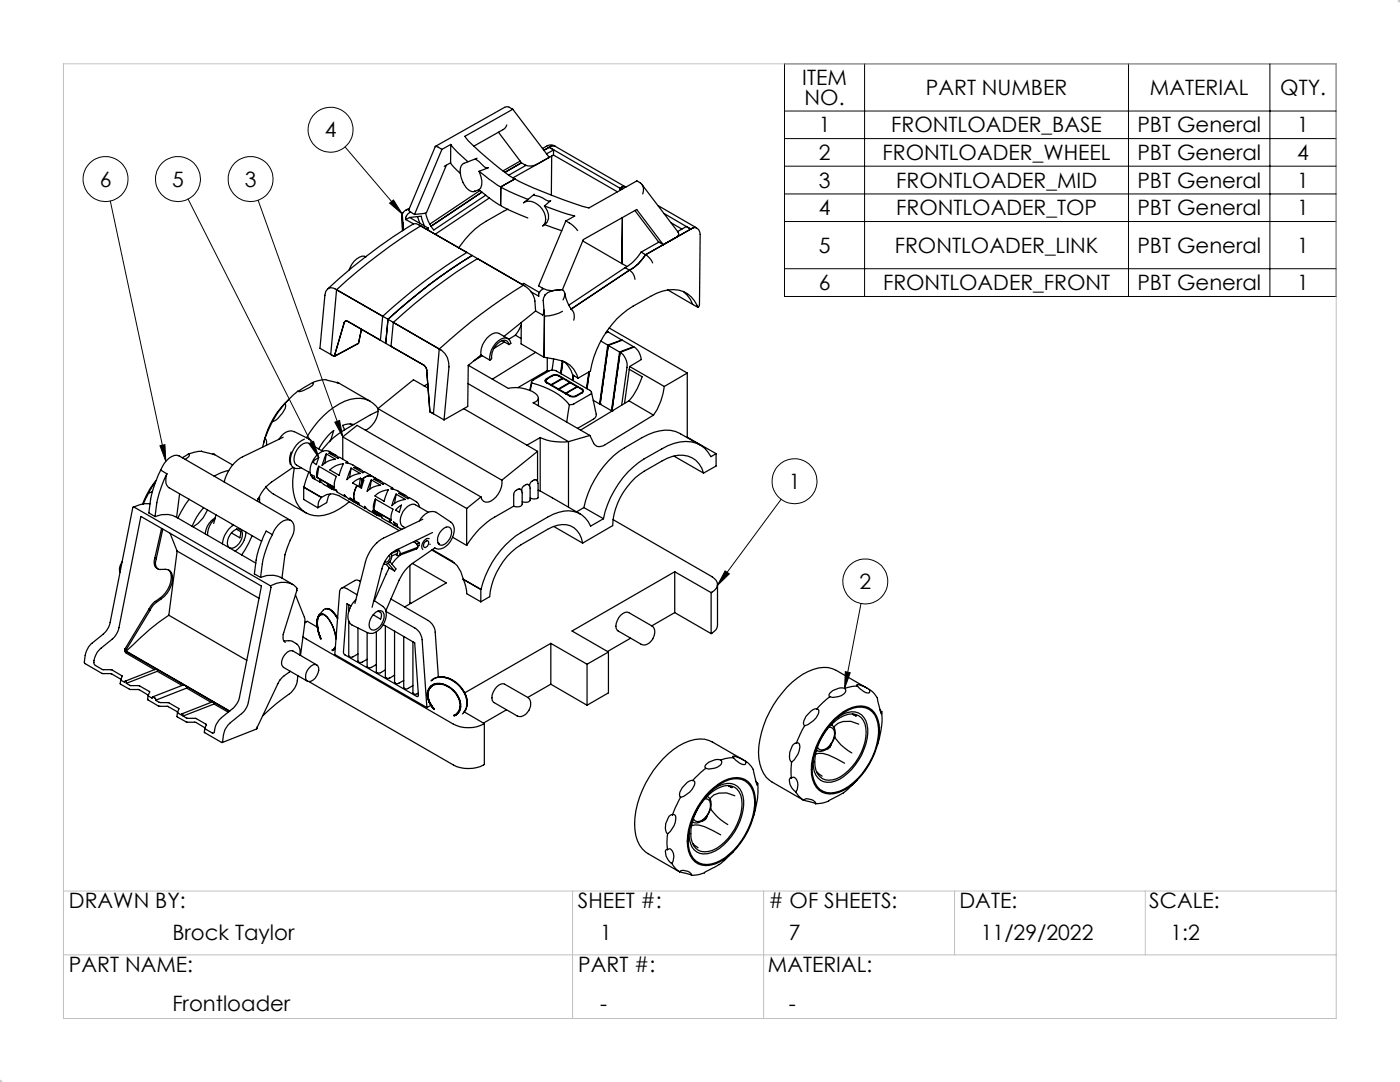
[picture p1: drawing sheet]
<svg xmlns="http://www.w3.org/2000/svg" width="279mm" height="216mm" viewBox="0 0 279 216" stroke-linecap="round" stroke-linejoin="round" font-family="sans-serif">
<g fill="none" stroke="#000" stroke-width=".25">
<path d="M88.2 29.8l-.7-.4-.6-.2-5.3 12.7 1.1 .9M88.2 29.8l-5.5 13M89.1 33l-4 9.4-.4 .2-2 .2M89.9 32.5l.7 .8 1.3 1.3M89.9 32.5l-1.2 .7M90 28.8l1.3 1.5 2.1 2M90 28.8l-1.8 1M90 28.8l-.1 3.7M91.8 34.1a5.1 5.1 0 0 0 2 4l.4 .1 .6-.1M94.9 31.8l.7 .5a2.42 2.42 0 0 0 1.8 1.2l-1.8 .7M95 31.6l-2.5 1a1.52 1.52 0 0 0-.7 1.4M95.2 31.6l-.3 .2"/>
<path d="M95.6 37.9l2.7 2.1 1.6 1M95.6 37.9l-.8 .3M95.6 34.2a3.8 3.8 0 0 1 .3 3.3l-.3 .4M95.6 34.2l2 1.5 2.3 1.6M95.8 38l-10 6.7M96.2 38.3l-10.2 6.9M96.9 38.9l-10.3 7-1.1-1.7-.6-1.7M97.6 39.5l-10.7 7.2M99.5 26.4l4.6 6.1M99.9 37.3l1.7 .9 3.8 1.6M99.9 37.3v3.7M101.1 24.9l-.2 .5-.5 .5-5.9 3.3"/>
<path d="M102.3 21.8l-9.5 5.4a41.4 41.4 0 0 0 8.1 7.3l1.9 1.2M102.3 21.8a1.43 1.43 0 0 0-1.3-.5l-14.1 7.9M102.3 21.8l7.3 9.6-2.5 1.4a2.73 2.73 0 0 1-3-.3M102.8 35.7a84.1 84.1 0 0 0 14.7 5.8l9.6-5.4 .7 .4a1.8 1.8 0 0 1 .5 2.2M102.8 35.7l-2.9 1.6M103.8 32.1l-3.4 2M104.1 32.5l-3.3 1.9M105 33l-3.5 2M105.4 39.8l1.2-1-.1 .1 .1 .1a8.1 8.1 0 0 1 2.9 1.1l.4-.1-1.2 1.1M105.4 39.8l-.3 .2M109.6 29.4l14.2 8.2M109.6 29.4l.9 .5"/>
<path d="M110 29.2l-.4 .2M110 29.2l-1.5 .8 1.1-.6M110.1 31.1l-.1 7.8M110.5 30.9l12.7 7.4M110.5 30.9l-8.1 4.6M110.5 29.9l-1.4 .8M110.5 29.9v1M110.7 29.1a1.58 1.58 0 0 0-1.5 0l-.9 .5M110.7 29.1l-.7 .1M110.7 29.1l14.1 8.2M123.8 37.6l-.1 .4M123.8 37.6l.3 .2"/>
<path d="M124.8 37.3h-.5l-.5 .3M124.8 37.3h.1M128.1 36.8l7.2 9.5 .1 .6-.5 .5M65.4 57.7a102.7 102.7 0 0 1 17.1-13l.5-.1 .6 .3 9.6 5.5a105.4 105.4 0 0 0-16.8 12.7M67.2 57.8l10.2 5.9M67.2 57.8l-1.2 12.9 .7 .4M73.1 51.3a2.52 2.52 0 0 0-2.9 1.5l-.5 1.1M80.3 42.9l-.1 .4M80.3 42.9l-.1 .7 .1 2.4M80.4 44.4v1.6M81 43.8l1.5 .9M81.6 41.8a1.3 1.3 0 0 0-1.3 1.1l.2 3"/>
<path d="M81.7 41.6l-.7 .4M81.7 43.4l2.4-.3 .6 2M81.7 43.4l-.7 .4M81.7 43.4l3.7 2.1M81.9 42.3l-.4 .3-.5 .7v.5M83.3 43.2l.5 1.4M85.4 45.5l-.3 .2M85.4 45.5l.1 .5M94.2 51a105.4 105.4 0 0 0-16.8 12.7M94.2 51l-10.2-5.9a109.8 109.8 0 0 0-16.8 12.7M94.2 51l10.6 6.1a4.9 4.9 0 0 1 2.1 5M95.3 51.6a105.4 105.4 0 0 0-16.8 12.7l-.5 4.8"/>
<path d="M99.9 41l1.7 .9 3.7 1.6M101.4 41.7a21.6 21.6 0 0 0-9.5 7.3l-.4 .5M104.2 56.8l.3-.2 3.1 1.7M104.5 56.9a109.8 109.8 0 0 0-16.8 12.7l-1.2 13-.7-.4M105.1 40l-.6 .5a2.59 2.59 0 0 1 3.3 .7 3 3 0 0 1 .8 3.6l-.3 .3 .6-.5M108.4 57.6l-.8 .9-.1 .6-1.5-.9M108.6 44.8l3.5 1.2M108.7 41.1l3.3 1.2 2.7 .8-1.8 1M108.7 41.1a2.82 2.82 0 0 1 .5 3.2l-.3 .3M108.7 58.8v.2M112.3 57.8a5.4 5.4 0 0 0-3.4 .9l-.4 .6-.1 .6 .3 3.2M112.3 57.8a1.5 1.5 0 0 1 .1 2"/>
<path d="M112.7 58.5a7.9 7.9 0 0 0 1.8 3.8l.1 1-.1 .6M112.9 44.1l1.3 .8 1.1 1.1M112.9 44.1l-5.4 12.9a4.9 4.9 0 0 0 2.5 1l2.3-.2M116.3 48.1l7.8 4.5M124.1 52.6l1 .6M124.2 43.4l-.1 9.2M124.7 53.4l.9 .5M124.7 53.4l-11.2 7.5M125.6 53.9a2.34 2.34 0 0 1 1.1 1.8M125.6 53.9l-11.7 7.8M126.7 42l4.7 6.2 1 .6-5.3-7-10.7 6-4.1 10M128 50.3a8.8 8.8 0 0 1-3.3 3.1"/>
<path d="M128 50.3l.8 .5M128.8 50.8a8.3 8.3 0 0 1-3.2 3.1M128.8 50.8l1.1 1 .3 .7M131.3 41l7.7 4.4M131.5 48.3l-3.5 2M132.5 42.6l5.4 3.1M133.3 57.9l5 2.8M133.9 44.5l2.2 1.2M136.4 58.2l1.4 1.5 .5 1M137.9 45.7l-9.1 5.1M137.9 45.7l-.9-.5-1.8 1M138.2 45.5l-.3 .2"/>
<path d="M138.2 45.5l-9.4 5.3M139 45.4a1.56 1.56 0 0 1 .7 1.4l-.1 14.1-.3 .4M139 45.4h-.4l-.4 .1M57.8 79.6a16.9 16.9 0 0 0-5.2 8.8M59.4 78.1l-2.6 2.5M62.4 76.3l.1 .4a5.1 5.1 0 0 1-2.8 1.4h-.3M62.4 76.3l-3 1.8M67.4 76.3l.2 .1-1.5-.3a4.5 4.5 0 0 0-3.7 .2M67.4 76.3l6.5 3.8M67.4 76.3h-.2M72.1 65.7l-.6 2.8-4.8 2.6M76.4 63.1l-9.6-5.5a1.19 1.19 0 0 0-1.8 .5l-1.1 11.4 2.8 1.6"/>
<path d="M76.4 63.1l-.5 4.8M77 68.5l-7.6-4.4a.46 .46 0 0 0-.7 .3l-2 6.7M77 68.5l7.6 4.3a1.37 1.37 0 0 1 .6 1.1l.6 8.3M77.4 63.7l10.6 6.2a3.6 3.6 0 0 1 1.6 3.3l-1 10.6M77.4 63.7l-.4 4.8M84.7 77l-2.2-1.2-7.1 5.7M84.7 77l.7 .5M85.4 76.6l-.7 .4M93.4 76.6l20.1 11.5M93.5 72.9l8 4.6a6.5 6.5 0 0 1 5.8 1.5 .94 .94 0 0 1-.9 1.4l11.3 6.5M96 70.8l-2.5 2.1-.2 8.2-4.7 2.7M96 70.8l1.8 1.1"/>
<path d="M96.2 71l-1.6 1M100.2 68l1.4 .8M100.7 68.2l-2.1 1.3M101.4 67.6l-1.8-1.1a2.57 2.57 0 0 0-2.9 1.6 3.9 3.9 0 0 0-.7 2.7M101.5 67.7h.1M101.6 68.8a1.05 1.05 0 0 0-.7-.9 1.05 1.05 0 0 0-1.1 .3 3.8 3.8 0 0 0-1.7 3.4l-.3 .3M101.6 68.8l.4-.3a1.22 1.22 0 0 0-2-.8 4.6 4.6 0 0 0-2.2 4.2M102.9 66.9l1.1 .7M102.9 66.9l-1.4 .8M104 64.9l-1.1 2M104 64.3v4.3l4.6 2.7M106.1 76.2l-.4 1.7"/>
<path d="M106.1 76.4v-.2l.2-.3 3.3-1.9a1.57 1.57 0 0 1 1.4 0l6.7 3.9a.44 .44 0 0 1 .3 .4 .44 .44 0 0 1-.3 .4l-3.2 1.9-.9 .2M106.1 76.4l-.3 1.6M106.1 76.4a13.8 13.8 0 0 1 7.5 4.4M106.9 62.1l-6.3 5M106.9 70.3l-8.7 5.4M107.5 79.4v1.6M108.6 61.8l-.3 1.1-1.4-.8M108.6 71.3a11.8 11.8 0 0 1 5.1 1.5l.8 .9 .9 1.8M108.7 63.1l-.1 8.2M108.9 75.6l1.4-.7h1.1l4.7 2.7a.42 .42 0 0 1 .4 .4 .42 .42 0 0 1-.4 .4l-1 .6a1.5 1.5 0 0 1-1.4 0l-4.6-2.6-.3-.3zM108.9 76l.3 .4M109.2 75.6l-.4 .4"/>
<path d="M109.2 73.9l-5.9 3.5M109.2 73.9l.3 .2M109.2 71.4v2.5M110 76.8v.1l.1-.1M110.1 76.8l1.3 .8M110.1 76.8v.1M110.5 71.6l-.3 2.3M111.4 77.6l.1 .1M111.5 77.7l1.4 .8M111.5 77.7v.1M112.2 72l-.3 2.5M112.3 62.1a7.8 7.8 0 0 1-3.6 1"/>
<path d="M112.3 75.5l-1-.6h-.6l-1.5 .7a.38 .38 0 0 0-.3 .4 .38 .38 0 0 0 .3 .3l.8 .5M112.3 75.5h.1M112.3 75.5l-2.3 1.3M112.3 75.5v.1M112.3 72l-.3 2.6 .3-2.5M112.4 75.5l1.3 .8M112.4 75.5l-2.3 1.3M112.5 72.1a5.2 5.2 0 0 1 1.8 2.7l1.1 .7M112.9 78.5v.1l.1-.1M113 78.5v.1M113.5 60.8l.1 .1M113.7 76.3l.1 .1"/>
<path d="M113.7 76.3l-2.3 1.3M113.7 76.3v.1M113.8 76.4l-2.3 1.3M113.8 76.4l1.3 .8M114.4 74.9l-.2 1M114.5 74.9l-.2 1.1M115.1 77.2h.2M115.1 77.2l-2.2 1.3M115.1 77.2v.1M115.3 77.2l.7 .4M115.3 77.2l-2.3 1.3M116 77.6l.4 .5"/>
<path d="M116 77.6a.38 .38 0 0 1 .3 .4 .38 .38 0 0 1-.3 .4l-1.5 .7-.6-.1-.9-.5M116.3 78l-.1 .3-.2 .2M117.1 77.5l.5-3.3-.4 3.4M117.5 74.3l-.4 3.2M118 78.2l1 4.5v.3l-.6 .6-3.1 1.9M118.4 79.9l1.3 .7M119.9 68.1l1.4 .8M120.9 66.5l.5-.2 2.7 1.5M121.1 66.1l.2 .1M121.3 68.9l-1.6 11.7M121.3 66.2l-.4 .1M121.3 66.2l-.1 .1"/>
<path d="M121.4 69h.1M121.4 68.9l2.8-1 2.2 1.3M121.4 68.9l-1.6 11.7M121.4 68.9l2.2 1.3M121.6 65.4l15.6 9M123.6 70.2l-1.6 11.8M123.8 70.3l2.7-1a3.1 3.1 0 0 1 1.5 2.5l-2.3 1.3M123.8 70.3a3.2 3.2 0 0 1 1.3 3l-1 7.5M123.8 70.3h.1M123.8 70.3l-1.7 11.7M124.1 67.8l-2.8 1.1M124.1 67.8v.1"/>
<path d="M125.5 80l4.9 2.8M125.5 80l-9.6 5.8M125.6 73.7l2.6 1.5a13.6 13.6 0 0 1-2.7 4.8M125.6 73.7l-1 6.8M125.7 73.1l-.1 .6M125.7 73.1l6.9 4M126.4 69.2l-2.8 1M126.4 69.2v.1M132.6 77.1a12.4 12.4 0 0 1-2.2 5.7M137.2 74.4v12.9M137.2 74.4l-4.6 2.7M138.3 60.7l1 .6"/>
<path d="M139.3 61.3a5.4 5.4 0 0 0-7.1-3.2 25.3 25.3 0 0 0-10 6.6 19.9 19.9 0 0 0-4.4 9.3l-2.4 1.5M29.7 98.3l-1.1 2.2M30.4 98l-.5 .3h-.2M31 96.2l-1.4 2.2 .1-.1M31.1 95.9a16.1 16.1 0 0 0-2.6 4.7M32.1 93.8a4.2 4.2 0 0 1 3.2-3l.5 .2 22.2 12.9M32.1 93.8l-1.1 2.5a20.4 20.4 0 0 0-1.3 6l1.2 .8M32.1 93.8l1.2 .7M33.3 94.5a2.75 2.75 0 0 0 .3 2.8l18.6 10.7M33.3 94.5l-1.1 2.5a20.4 20.4 0 0 0-1.3 6.1M35.8 98.6l-.6 4.6M37.6 90.6l.2 .3-.9 .8"/>
<path d="M37.6 90.6l.7-.2a4 4 0 0 1 3-.1l1.6 .4-.2-.1M37.6 90.6l-1.2 .7M37.7 99.6l-.7 1-1.5 2.8M42.7 90.6l3.7 2.2M42.7 90.6h-.3M45.6 93.9l-1.5 .4-1.4 .7M51.5 99.5h.1M51.5 99.5l-.1 .5M51.8 99.1v1.2M52.9 87.5a1.17 1.17 0 0 1 .3 1.4M52.9 87.5l-.5 1.8M53 97l.6 .8 .8 .7 6.7 3.8"/>
<path d="M54.5 84l-1.6 3.5M56.5 87.2l-8.1 4a7.6 7.6 0 0 0-3.7 5M56.8 80.6l.2 .5a4.8 4.8 0 0 1-2.3 2.9h-.2M56.8 80.6l-1.2 1.6-1.2 1.9 .1-.1M58.1 90.2a3.4 3.4 0 0 0-.1 2.5M58.4 93.2l.2 .1M58.5 93.3l-4.6 3.1a8.2 8.2 0 0 0-2.4 3.1M58.7 86.1a2.33 2.33 0 0 0-2.9 1.4l-.2 .2M58.7 86.1l3.1 1.6-.1-.1M58.7 93.4a10.2 10.2 0 0 0 1 7.7 5.4 5.4 0 0 0 7 1l1.1-.6 1.9-1.4M60.1 93.3l-.4 .2M60.6 97.2l3.6 2"/>
<path d="M60.6 97.2v2.5l2.8 1.6M60.7 87.6a4.7 4.7 0 0 0-2.6 5 1.2 1.2 0 0 0 1.4 .9M61.6 94.2l-1 3M61.7 87.6a1.49 1.49 0 0 1 .9 1.4M62 94.7l.8 .3 .1 .6zM62.8 91.9l.8-.6-.5 1.4-.7-.5zM63.2 95.3h.1M63.3 95.3l3.4 1.9M63.6 93l3.5 2.1a3.6 3.6 0 0 0-.4 2.2l-3.5-2a3.6 3.6 0 0 1 .4-2.3zM63.6 93.1l-.3 2.2M64.1 96.2h-.2l-.1-.4a6 6 0 0 0 2.4 1.8M64.2 99.2l1-.5 1.2-.2 1.2 .4 12.1 7"/>
<path d="M64.2 99.2a2.63 2.63 0 0 0-.8 2.1M64.4 90.1l-2.7-1.6a2.08 2.08 0 0 0-2.5 1.3 2.26 2.26 0 0 0 0 3l2.7 1.6M65.1 90.6l1.9 1.1a4.1 4.1 0 0 0-2.7 1.2zM65.1 90.6l-.3 1.8M65.7 90.1l1.3 .7M65.8 90.1a2.61 2.61 0 0 0-3.2 1.6 2.84 2.84 0 0 0 0 3.8l1.3 .7M65.8 88.1l.8-2.2-1.6 1.6-1.4 2.1M65.8 93.8a4.4 4.4 0 0 1 2.7-1.3l-.8 2.3zM65.9 98.6l-.4 .4-.3 1.3-1.8 1M67.2 98l-.2-.1a2.74 2.74 0 0 1-1.7-1.1l1.9 1 .1 .4 1.6 .9M67.5 94.7h.2M67.6 91.3a3.2 3.2 0 0 0-1.9-.9l1.8 1.1 .3-.2 1.6 .9"/>
<path d="M68.4 87.2l2.9-2.3 24.7 14.3M68.4 87.2l24.7 14.3M68.4 87.2v4.4M69 99.1h-.2l-.1-.4a5.3 5.3 0 0 0 2.1 1.5M69.5 92.4l-.2-.3-.3 .3a6 6 0 0 1 3 1.3M69.9 84.6l.4 .2M70.1 93.4l1.8 1.1a4.7 4.7 0 0 0-2.7 1.2zM70.1 93.4l-.3 1.9M70.6 84.7h-.1a3.2 3.2 0 0 0-2.1 .2l.4 .9M70.7 99.9l-.9-.5 .8 .7 .5 .3M70.7 99.9l.9 .5 .1 .4M71.3 96.9a3.9 3.9 0 0 0-.6 3"/>
<path d="M71.9 95.4l-1.1 .6-.4 .4 .9 .5M71.9 95.4l.4 .2M71.9 95.4l-.3 1.7M72.3 95.6l.3 .2-.5 1.6-.8-.5M72.3 95.6l-.3 1.7M72.6 94.2v-.1a3.5 3.5 0 0 0-2-.8l1.8 1 .3-.2 1.2 .7M73.9 94.9l-.1-.1 .4 .2M74.1 95.7l1.9 1.1a4.1 4.1 0 0 0-2.7 1.2zM74.1 95.7l-.3 1.9M74.2 95a1.92 1.92 0 0 0-1.9 .6M74.2 95l1.8 1M74.8 99a4.1 4.1 0 0 1 2.7-1.3l-.8 2.3z"/>
<path d="M74.9 99.6l3.5 2a3.9 3.9 0 0 0-.3 2.2l-3.6-2a3.8 3.8 0 0 1 .4-2.2zM75 99.6l-.4 2.2M75.4 81.5a4.4 4.4 0 0 1-2.5 4.3M75.4 81.5a5.1 5.1 0 0 0-6.6-1.5 17.3 17.3 0 0 0-7.6 7.3M75.4 81.5l24.8 14.3M75.5 82.1l-.5 .1a45.8 45.8 0 0 0-8.5 5.1l-2.3 2.6M76.5 99.9h.2M76.6 96.5v-.1a3.2 3.2 0 0 0-2-.8l1.9 1.1 .3-.3 1.5 1M78.4 97.6l-.1-.3-.3 .2a6 6 0 0 1 3 1.4M79.1 98.6l1.8 1.1a4.4 4.4 0 0 0-2.7 1.2zM79.1 98.6l-.4 1.8M81.6 99.3h-.1a3.5 3.5 0 0 0-1.9-.9l1.8 1.1 .3-.2 1.3 .8a1.26 1.26 0 0 1 .7 1.1"/>
<path d="M85.8 82.2l2.8 1.6M92.6 81.6l12.6 7.2M96 99.2l-2.9 2.3M100.2 95.8a4.3 4.3 0 0 1-2.8 4.4 1.16 1.16 0 0 1-1.4-1M102.8 98l.6-.4a.6 .6 0 0 1 .6 .1 .6 .6 0 0 1 .2 .6v2.3a1.19 1.19 0 0 1-1.7 .4v-2.4zM104.1 97.9v-.2a1.31 1.31 0 0 1 .9-1 .6 .6 0 0 1 .6 .1 .6 .6 0 0 1 .2 .6v2.5a1.42 1.42 0 0 1-1.6 .2M105.2 88.8l2.1 1.3M105.7 97v-.2a1.36 1.36 0 0 1 .9-1 .59 .59 0 0 1 .6 .1 .59 .59 0 0 1 .2 .6v2.8l-.6 .3-1-.2M107.3 90.1l-7.1 5.7M107.3 90.1v6M107.4 97.8l.4 .2M107.8 98l8 4.6"/>
<path d="M107.8 87.3a10.7 10.7 0 0 0 5.7 .8M107.8 87.3l-2.6 1.5M107.8 87.3v10.7M113.5 88.1v13.1M113.6 80.8l-.5 3.4M117.7 86.9l-4.2 1.2M119.7 80.6h.1M119.8 80.6h.1M119.8 80.6l2.2 1.4M119.8 80.6h-.1M122 82h.1M122.1 82h.1"/>
<path d="M122.1 81.9h.1M122.1 81.9l-.1 .1M130.4 82.8l-9.6 5.9a1.47 1.47 0 0 1-2.3-.3l-.8-1.5M134.5 91l5.9 3.4M137.2 87.2l5.7 3.3M139.7 88.8l-3.9-2.2a6.1 6.1 0 0 0-5.3-.3 27.4 27.4 0 0 0-9.1 5.7 19.9 19.9 0 0 0-4.9 9.3M140.4 94.4a4.7 4.7 0 0 0-6.1-3.3 28.8 28.8 0 0 0-7.5 4.3 14.1 14.1 0 0 0-4.5 9.5l-6 3.5M142.9 90.5l-1 .6a5.7 5.7 0 0 0-7.4-2.6 24.8 24.8 0 0 0-10.2 6.8 19.3 19.3 0 0 0-3.9 8.2M142.9 90.5v2.5l-2.5 1.4M24.4 112.1l-.2 .2a2.04 2.04 0 0 0-.2 1.9M26.8 101.1l-.2 .1M30 100.5a4.9 4.9 0 0 0-3 .6"/>
<path d="M30.9 111.3a1.54 1.54 0 0 0 .6 2.2M30.9 111.3l.3 .2M30.9 103.1a4.4 4.4 0 0 1 4 0M31.2 111.5a1.57 1.57 0 0 0 .6 2.1 3.3 3.3 0 0 1 2.1 .3 3.4 3.4 0 0 1-.1 3.8 11 11 0 0 1-3.1 3l-.7 1M32.2 105.4l-1.3 5.9M32.5 105.6l-1.3 5.9M33.6 113.7a1.61 1.61 0 0 1 .6 1.6 6.1 6.1 0 0 1-3.4 4.9l-1.1 1.3M33.9 106.4l1.4 3.6M34.9 103l16.1 9.4M35.3 110l16.4 9.4M35.3 110l-1.6 12.8M40.6 101.4l-1.3 1.8-1 1.8"/>
<path d="M41.4 101.7a6.3 6.3 0 0 1-2.9 3.4M42.9 103.5a4.3 4.3 0 0 0-1.5 3.3M42.9 103.4a3.8 3.8 0 0 0-1.9 3.1M43.1 102.7l-.4 1.8M46.3 106.2a1.23 1.23 0 0 1 1.9-.3 2.86 2.86 0 0 1-1.8 3.5 .88 .88 0 0 1-1-1 3.3 3.3 0 0 1 .9-2.2zM46.4 104.7h-.1M46.6 104.8a5.2 5.2 0 0 0-2.2 3.7M47.2 105.6l.8 .5-.1 1.2-1.7-1M49.1 106.2a4.6 4.6 0 0 1-2.2 3.8M50.3 106.9l-2.1 3.8M52 115.2a4.4 4.4 0 0 1 4 0M54.2 116.8a4 4 0 0 1 5 .5v.3"/>
<path d="M54.4 106.7a20.6 20.6 0 0 0-2.4 8.5M54.4 106.7a4.5 4.5 0 0 1 2.7-2.9 1.47 1.47 0 0 1 1.6 1.9l-.1 .7-.7 1.4a18.8 18.8 0 0 0-1.6 7.6M54.4 106.7l-1.3-.7a20.6 20.6 0 0 0-2.3 8.5l1.2 .7M56 115.2l2.5 1.4M58.9 118.7l2 4.8-.9 7.3M59.2 117.9l-2.7 8.7a1.31 1.31 0 0 0 .4 1.6M59.2 117.9h.1M59.3 117.4l-.1 .5M71 119.7a4.6 4.6 0 0 0-1.5 4.1M71.1 100.4l.3 .2M71.2 100.1l-.1 .3M71.3 118.7l-2.1-1.3a.86 .86 0 0 0-1-.1 .86 .86 0 0 0-.4 .8l-1 12.5 18.4 10.6"/>
<path d="M71.4 100.6l.3 .1M71.5 100.3l-.1 .3M71.7 100.8l1.2 .6M71.9 116l-.6-.3-.5 .1-2.6 1.6M73.1 101.4h-.3v-.4a5.3 5.3 0 0 0 2.4 1.8M74.5 101.8h.1M74.6 119.8l1.8 1.2M74.6 101.8l3.5 2M76.2 103.2l-.2-.1a2.5 2.5 0 0 1-1.7-1.1l1.9 1 .1 .4 1.5 .9M76.2 113.5l-.1 .1M76.2 113.5l-1.9 7.7M77.1 112.6l.6 .7"/>
<path d="M77.5 112.4l1.2 1.5M77.7 110.8a.95 .95 0 0 1-.7 1.4l-.2-.2M77.7 113.3l-3 6.6M77.7 113.3l1 .6M77.8 112l1.2 1.5-.3 .4M78 104.2h-.2l-.1-.3a4.8 4.8 0 0 0 2.2 1.6l.3 .1M78 119.5l7.5 4.3a3 3 0 0 1 1.4 2.4l.6 8.9a5.5 5.5 0 0 1 5.7 5.7M78 110.5a1.5 1.5 0 0 1-1.2 2.1l-.2-.1 .1 .1M78.5 104.1l.8 .5 .1 .6zM79.1 109.7l.3 .2M79.3 101.4l.8-.6-.4 1.4-.7-.4zM79.4 109.9l-.1 .6-1.1 .4"/>
<path d="M79.4 109.9l-1.3 .5M79.4 109.6h.1M79.4 109.6l.4 .4 .1 .5M79.9 110.5a.38 .38 0 0 1-.6 .3l-.3-.2M79.9 110.7l-1.7 1.8M81.8 112.8v7.5l.2 .1M82.3 112.4l-.3 .3a8.2 8.2 0 0 0-2.3 3l-2.7 6.1M82.3 112.4l6.8 3.9-8.3 4.8M82.5 108.1a1.19 1.19 0 0 1 .9 1v.1M83 107.9l.7 .4M83.4 109.2l-.3 .3-3.5 1.3M83.4 109.2l-3.5 1.3"/>
<path d="M83.7 108.3l-.1 .6-.2 .1M83.7 108.3l-.6 .2M84.4 103.6l-7.9 3.8a7.5 7.5 0 0 0-3.6 4.8l-2.1 8.2M84.9 108l.4-.1a.83 .83 0 0 1-.6 1.4 .78 .78 0 0 1 .2-1.3zM85.5 102.2l-2.6-1.5a2.19 2.19 0 0 0-2.5 1.4 2.91 2.91 0 0 0-.3 2.7l.8 .5M85.7 107.5a1.45 1.45 0 0 0-1.3 2.1M85.8 108.6v.1M85.9 102.1h-.2a3.7 3.7 0 0 0-2 1.8M86 102.1l1.1 .1 2.9 2a2.12 2.12 0 0 1 .5 2.6 3.3 3.3 0 0 1-3.4 2.7l-.4-.2M86.2 109.7l4.5 2.7M86.3 109.7l3.9 2.3 1 .9 .8 1.2 .5 1.5M86.3 106.3l-7.3 3.5a5.7 5.7 0 0 0-2.8 3.7"/>
<path d="M86.7 109.4l-4.4 3M87.4 108.3l.3 .2h-.2M88.2 105.8a1.14 1.14 0 0 1 1.8-.3 2.73 2.73 0 0 1-1.8 3.3 .82 .82 0 0 1-.9-1 2.87 2.87 0 0 1 .9-2zM90.3 107.2l2.8 1.6M92.4 115.6a6.6 6.6 0 0 1 .7 2.9l2.9 1.6M92.4 115.6l3.6 2M92.5 115.6l3.5 2M92.5 115.6h-.1M93.1 101.5v7.3M96 117.6h.1M96 117.6v2.5M102.5 101a22.9 22.9 0 0 0-6.1 3.8l-1.4 1.5-1.9 2.5"/>
<path d="M110.5 105.1l5.8 3.3M116.3 108.4a4 4 0 0 0-6-3.3l-6.3 3.6a14.1 14.1 0 0 0-6.3 10.4l-1.7 1M116.5 101.3l-1.4 .8M116.5 101.3l3.9 2.2M120.4 103.5l-2.5 1.5a4.8 4.8 0 0 0-6.4-2.8l-1.1 .4a44.2 44.2 0 0 0-8.5 5.2 19.2 19.2 0 0 0-5.9 9.8M122.3 103.7l19.8 11.4a1.66 1.66 0 0 1 1.1 1.6 1.66 1.66 0 0 1-1.3 1.6M134.7 114.1l7.2 4.2M134.7 114.1l-20.5 11.8 7.2 4.2M134.7 114.1v8.1M141.9 118.3v8.1M143.2 116.6v8.2a1.96 1.96 0 0 1-1.3 1.6M24.1 135.6l.3-.7-2-1.2-1.9-.1-1.6-.9a1.68 1.68 0 0 1 .2-1.9l.8-1.3 2.5-2a4.2 4.2 0 0 0 1.3-2.3l4.4-22.2 24.1 13.9-4.4 22.2a4 4 0 0 1-1.4 2.3l-2.2 1.8a4.6 4.6 0 0 0-1.5 3l-.3 .1-1.4-.8-.1-.2 .3-.7-2-1.2-1.9-.1-.8-.4"/>
<path d="M24.1 135.6l.8 .5a.2 .2 0 0 1 .2-.2 .2 .2 0 0 1 .1 .3v.1M24.1 135.6l-.1 .9 1.9 1 1.8 .1 1.9 1.1M24.1 135.5l-1.9-1.1h-1.8l-3.4-2-.2-.2 .2-1.4a4.4 4.4 0 0 1 1.4-2.5l2.2-1.8a4.2 4.2 0 0 0 1.4-2.3l4.5-22.9 .1-.2 27.4 15.9-4.4 23.1a4 4 0 0 1-1.4 2.3l-2.2 1.8a4.1 4.1 0 0 0-1.4 2.5l-.2 1.4-.2 .1-3.4-2 .1-.9M24.9 129.8v.1M24.9 129.9l.3 .4 5.6 3.3M24.9 129.9l6.4 3.6M24.9 129.8l.3 .1M25 129.4l-.1 .4M25 129.4l.2 .2M25.2 129.9l20.7 12M25.2 136.3l.8 .5h1.8l2.1 1.2-.3 .8M25.2 129.6v.3"/>
<path d="M29.6 138.8l.7 .5 .1-.2 .5 .2 .1 .4M29.6 138.8l-.1 .8 2.1 1.3h1.9l2 1.2M29.7 121.5l-4.7 7.9M29.7 121.5l.3 .2M30 121.7l-4.8 7.9M31 139.7l1 .5h1.7l2 1.2-.3 .8M31.3 133.5l.1 .1v.3M31.3 133.5l-6.3 2.4M31.3 133.5l5.5 3.2M31.4 133.9l-6.2 2.4M31.4 133.9l4.9 2.9M33.7 122.8l-3.9 2.9-4.6 4.2"/>
<path d="M33.7 122.8l15.5 9M36.8 136.7l-6.4 2.4M36.8 136.7l.3 .2M37.1 136.9l.2 .4M37.1 136.9l5.5 3.2M37.3 137.3l-6.3 2.4M37.3 137.3l4.9 2.9M56.7 127.9a2.69 2.69 0 0 1 2.5 .5M58 133.9l-1.7 1.2-.5 .6-4.4 9.4M59.2 128.5a2.04 2.04 0 0 1 .6 2.2M59.4 134.8a4.4 4.4 0 0 1-1.6 3.6 40.2 40.2 0 0 0-5.4 4.5M60.5 127l30 17.5a6.7 6.7 0 0 0 6.2-.1"/>
<path d="M60.8 124.3l.5-.3 2 1.1M61.6 136l28.9 16.6a6.7 6.7 0 0 0 6.2-.1v-8.1M62.1 132.9a.89 .89 0 0 1 1.1-.2 .89 .89 0 0 1 .4 1.1 2.47 2.47 0 0 1-1.9 2.2l-.4-.1a2.13 2.13 0 0 1 .8-3zM63.2 132.7l-4.7-2.8a1.99 1.99 0 0 0-2.2 1.6 1.32 1.32 0 0 0 .3 1.7l4.7 2.7M63.3 124.4l.3 1.8 .4 1.3-.4-1.3a3.5 3.5 0 0 1 .2-3.5 1.19 1.19 0 0 1 1.5 .5l.4 .5a8.4 8.4 0 0 1 1.4 3.8M63.4 123.8l-.1 .1M63.6 122.7l1-1a1.17 1.17 0 0 1 1.8 .4l1 1.3M64.4 122.6a.98 .98 0 0 0-1.1 1.2M64.4 122.6a.81 .81 0 0 0-1 .8 6.7 6.7 0 0 0 .7 4.1 6.8 6.8 0 0 1-.6-4.2l.4-.6 .6-.1M64.4 122.6h-.3M64.9 121.5a1.7 1.7 0 0 1 1.8 1l.7 1M65.4 121.4a3.4 3.4 0 0 1 2 1.9"/>
<path d="M66.3 129.7h.2M66.6 129.6l-.2 .2 .1-.1M66.6 129.5l-.3 .3M66.9 129.1l-.4 .5-.2 .1M66.9 129.2l-.2 .3M66.9 129.3l-.5 .5M67.1 127.4a6.7 6.7 0 0 0-2.6-4.9 .85 .85 0 0 0-1.1 .8 7.5 7.5 0 0 0 .6 4.1M69.6 123.9l.6 .8 3.2 1.6M69.6 123.9v7l.3 .2h.4l1.1-.6M69.6 120.7v1.3M70.1 120.9l-.8-.4-.8 9.6 .2 .5 14.7 8.4 .1-.3-.7-10.4-6.3-3.7M71.4 125.3v6.7l.4 .2h.3l1.2-.6"/>
<path d="M73.3 126.2v6.8l.3 .2h.3l1.2-.6M74.6 122.5a1.23 1.23 0 0 1 1.9-.3 2.95 2.95 0 0 1-1.9 3.5 .89 .89 0 0 1-.9-1 3.3 3.3 0 0 1 .9-2.2zM75.1 126.1v8l.2 .2h.6l1-.6M75.5 121.9l.6 .6-.1 1-1.5-.8M76.4 121a2.05 2.05 0 0 1 .5 2.6 3.7 3.7 0 0 1-2.9 2.8l-.7-.2M76.9 124.9v10.2l.3 .2h.5l1-.6M77 122l5.8 3.3a2.96 2.96 0 0 1 1.4 2.3l1 13.6M78.7 125.9v10.2l.3 .3h.3l1.3-.6M80.6 127v10.2l.6 .3 1.2-.7M82.4 128.1v10.2l.4 .2 .7-.2M85.3 138.6a2.21 2.21 0 0 1 3.1-2.1 4.8 4.8 0 0 1 3.5 4.6 1.94 1.94 0 0 1-1.3 1.7M85.3 138.6a4.4 4.4 0 0 0 1.3 2.9"/>
<path d="M85.3 138.2v.1M85.3 138.6a4.2 4.2 0 0 0 1.3 2.9M85.3 138.6l.3 1.3 .7 1.2 .3 .3M85.4 138.6a4.2 4.2 0 0 0 1.3 2.9M85.4 138.6a2.22 2.22 0 0 1 3.2-2 4.8 4.8 0 0 1 3.3 4.2M85.4 138.6l.2 1.3 1.1 1.6M85.6 137.5l-.2 .9M86 135.9a3.6 3.6 0 0 1 4.8 .2 4.8 4.8 0 0 1 2.2 5.5l-.7 .9M86.1 135.8a3.5 3.5 0 0 1 4.2 0 5.1 5.1 0 0 1 2.7 5.6l-.5 .8M86.3 136.7a1.99 1.99 0 0 0-.9 1.9M86.3 136.7l-.5 .5M87.3 136.4l.8 .1"/>
<path d="M87.4 136.4a2.05 2.05 0 0 0-2.1 2.2M87.4 136.4h.1M87.4 136.5l-.7 .1M105.3 139.2l-4.6-2.7a2.06 2.06 0 0 0-2.3 1.6 1.76 1.76 0 0 0 .2 2.1l4.6 2.6a2.05 2.05 0 0 0 2.6-1.6l.1-.3a1.61 1.61 0 0 0-.6-1.7M109.9 128.4l7.3 4.1M109.9 128.4l-17.2 9.9M109.9 128.4v8.1M109.9 136.5l-4.5 2.6M109.9 136.5l7.3 4.2M117.2 132.5v8.2M121.4 130.1l-4.2 2.4M121.4 130.1v8.2l-4.2 2.4"/>
<path d="M125.8 127.4l-4.6 2.6M130.1 124.9l-4.6-2.7a2.06 2.06 0 0 0-2.3 1.6 1.63 1.63 0 0 0 .2 2.1l4.6 2.7a2.01 2.01 0 0 0 2.5-1.7l.1-.3a1.51 1.51 0 0 0-.5-1.7M134.7 122.2l-4.6 2.6M134.7 122.2l7.2 4.2M165.6 139l-2.6 2.5M168.6 137.4l.2 .4a1.57 1.57 0 0 1-1.4 1.2l-1.2 .2-.6-.2M168.6 137.4l-.3-.1a3 3 0 0 0-2.8 1.3l.1 .4M171.1 136.9h-.9l-1.6 .5M171.1 136.9a2.91 2.91 0 0 0 2.3 1.4l.2-.2-.1-.5M171.1 136.9l-.1-.2a4.5 4.5 0 0 1 2.3 .7l.2 .2M173.1 137.3l-6.2-3.5a6 6 0 0 0-5.6 .2 19.6 19.6 0 0 0-9.3 12.2 10.8 10.8 0 0 0 .4 8.1l.5 .8 1.2 .9 6.3 3.7M173.5 137.6l.2 .1a3.5 3.5 0 0 1 1.5 2.2l.7 2.5 .1-.4"/>
<path d="M35.4 142.2l.8 .5a.2 .2 0 0 1 .2-.2 .2 .2 0 0 1 .1 .3v.1M35.4 142.2l-.1 .8 1.8 1.1h1.9l1.9 1.1M42.6 140.1l.1 .4M42.6 140.1l-6.3 2.4M42.6 140.1l3.2 1.8M42.7 140.5l-6.2 2.4M42.7 140.5l2.8 1.6M51.3 145.1h.1M51.4 145.1l-.2 .4-6.9 2.7M86 140.8l-.8 .4M86.5 141.4a3.5 3.5 0 0 1-.9-4 2.59 2.59 0 0 1 3.5-.6 4.5 4.5 0 0 1 2.7 4.9l-.3 .6-.8 .5M90.5 142.7l.4-.1 .7-.7 .3-1a2.08 2.08 0 0 1-1.3 1.9"/>
<path d="M91.6 142l-.7 .7-.3 .1M91.9 140.9a2.12 2.12 0 0 1-1.3 1.9M92.7 142.1l4 2.3M101.1 141.6l-4.6 2.7M135.8 159.1l-1.6 3.5M138.3 155.8l.3 .2a2.14 2.14 0 0 1-1 2.1l-1.1 .8-.7 .2M138.3 155.8l-.3-.1a3.4 3.4 0 0 0-2.4 3.2l.2 .2M140.7 159.4a1.1 1.1 0 0 1 1.1 1.5 3.4 3.4 0 0 1-2.6 3h-.3l-.5-.5M140.9 153.3l-1.1 .8-1.5 1.7M141.1 158.9h.1a2.18 2.18 0 0 1 .4 2.9 3.3 3.3 0 0 1-3 2.4l-.4-.2M141.4 158.6a5.3 5.3 0 0 1 4.6-1.8 3.3 3.3 0 0 1 2.1 3.6 11 11 0 0 1-5.9 9.3 2.89 2.89 0 0 1-4.3-2.5 10.7 10.7 0 0 1 3.5-8.6zM141.7 157.8a7.4 7.4 0 0 1 6.2-2.5 3.9 3.9 0 0 1 2.8 3.7 14.5 14.5 0 0 1-7.2 13 4.2 4.2 0 0 1-5.4-.6 7.3 7.3 0 0 1-.7-5.8 16.1 16.1 0 0 1 4.3-7.8z"/>
<path d="M141.9 157.8a7.5 7.5 0 0 1 5.4-2.4 3.6 3.6 0 0 1 3.2 3.2 13 13 0 0 1-3.2 10.1 9.2 9.2 0 0 1-6.2 3.8 3.6 3.6 0 0 1-3.7-3.7 14 14 0 0 1 4.5-11zM142.2 157.6a4.6 4.6 0 0 1 4.4-1 4 4 0 0 1 1.8 4.1 12 12 0 0 1-5.6 9.1 3.3 3.3 0 0 1-4.7-.8 5.8 5.8 0 0 1-.5-3.5M143.8 151.7l.2 .4a1.13 1.13 0 0 1-.8 1l-1.7 .4-.6-.2M143.8 151.7l-.2-.1a3.1 3.1 0 0 0-2.9 1.3l.2 .4M145.4 156.7l.7 .5-.7-.4M146.4 151.2l-1.6 .1-1 .4M146.4 151.2a2.79 2.79 0 0 0 2.3 1.3l.1-.2v-.4M146.4 151.2l-.2-.2a4.9 4.9 0 0 1 2.4 .7l.2 .2M146.6 158.8a3.8 3.8 0 0 0-4.7 .3l-.2 .4M148.3 151.6l-6.1-3.5a6 6 0 0 0-5.7 .2 19.7 19.7 0 0 0-9.8 14.9 7.6 7.6 0 0 0 2.1 6.8l6.8 4M148.8 151.9l.2 .1a3.3 3.3 0 0 1 1.5 2.2l.6 2.5 .1-.4M150.9 155.9l.3 .4"/>
<path d="M151.2 156.3l.1 .7a17 17 0 0 1-1 6.1M157.9 155.3l.5-.2a1.81 1.81 0 0 1 .7 2.5l-.3 .4M157.9 155.3h-.2l-.1 .1a2.73 2.73 0 0 0 1.2 2.6M158 152.1l-.1 3.2M158.8 158l.5 .7 1.1 1M158.9 148.3h.6a1.99 1.99 0 0 1-.3 2.2l-.7 1.1-.5 .5M158.9 148.3h-.3a3.1 3.1 0 0 0-.7 3.7l.1 .1M160.4 159.7l.1-.2a1.88 1.88 0 0 1 2.3 .6v.3M160.4 159.7l2.4 .7M160.6 144.8l-1.7 3.5M162.8 150.5a3 3 0 0 1 2.6 .2l3.2 1.6M162.9 149.8h.1"/>
<path d="M163 141.5l.4 .2a2.11 2.11 0 0 1-1.1 2.1l-1.1 .8-.6 .2M163 141.5l-.2-.1a3.4 3.4 0 0 0-2.4 3.2l.2 .2M163 154l1.1 .9M165.4 145.1a1.13 1.13 0 0 1 1.1 1.5 3.8 3.8 0 0 1-2.1 3 .9 .9 0 0 1-1.2-.5M165.8 148.5l-.2 .7M165.9 144.6h.1M165.9 148.4l-.4 .9-.7 .3M165.9 144.6a2.22 2.22 0 0 1 .5 2.9 3.3 3.3 0 0 1-3.1 2.4l-.3-.1M166.2 144.4a5.2 5.2 0 0 1 4.5-1.8 3.3 3.3 0 0 1 2.2 3.5 11.2 11.2 0 0 1-6 9.3 2.89 2.89 0 0 1-4.2-2.5 10.7 10.7 0 0 1 3.5-8.5zM166.4 143.5a7.4 7.4 0 0 1 6.2-2.5 4 4 0 0 1 2.9 3.7 14.7 14.7 0 0 1-7.3 13.1 4.1 4.1 0 0 1-5.3-.7 7 7 0 0 1-.7-5.8 16.1 16.1 0 0 1 4.2-7.8zM166.6 147a8.5 8.5 0 0 0 3.4 3.2M166.7 143.5a7.5 7.5 0 0 1 5.3-2.4 3.6 3.6 0 0 1 3.2 3.2 13.6 13.6 0 0 1-4.9 11.8 6.5 6.5 0 0 1-5.3 2.1 3.9 3.9 0 0 1-2.9-3.7 14.3 14.3 0 0 1 4.6-11z"/>
<path d="M166.9 143.3a4.6 4.6 0 0 1 4.4-1 3.9 3.9 0 0 1 1.9 4.1 11.8 11.8 0 0 1-6.5 9.5 3 3 0 0 1-4.4-2.8v-1.9M170.1 142.5l.8 .4-.7-.3M171.1 155.6l-.9 1a19.9 19.9 0 0 1-4.9 3.3l-1.3 .4-1.2 .1M171.4 144.5a3.6 3.6 0 0 0-5 .7M175.4 147.8l-.3 1M175.6 141.6l.4 .4M176 142v.7a13.2 13.2 0 0 1-.7 5.1M133.2 169.5l.4-.1h.2a2.14 2.14 0 0 1 .3 2.9M133.2 169.5h-.2l-.2 .2a2.93 2.93 0 0 0 1.3 2.6M133.2 166.4l-.1 1.6 .1 1.5M134.1 172.3l.7 .9 .8 .8M134.2 162.6h.5a1.4 1.4 0 0 1 .1 1.5l-.3 .7-.7 1.1-.6 .5"/>
<path d="M134.2 162.6h-.4a3.1 3.1 0 0 0-.7 3.7l.1 .1M135.6 174l.2-.2a1.88 1.88 0 0 1 2.2 .6v.3M135.7 174l2.3 .7M138 164.8a3.1 3.1 0 0 1 2.6 .2l3.2 1.6M138.2 164h.1M138.3 168.3l1 .9M141.1 162.8l-.3 .6M141.1 162.7l-.4 .8-.6 .4M141.8 161.3a9.1 9.1 0 0 0 3.4 3.2M146.4 169.9l-1 1a18.3 18.3 0 0 1-4.8 3.3l-1.3 .4-1.3 .1"/>
</g>
<g fill="none" stroke="#000" stroke-width=".2">
<path d="M156.6 12.7h110.1v46.5h-110.1zM172.5 12.7v46.5M225.2 12.7v46.5M253.4 12.7v46.5M37.5 39.7l26.1 51.6M51.5 39.9l16.9 47.3M68.9 29.3l11.4 13.4M156.6 22.2h110.1M156.6 27.7h110.1M156.6 33.2h110.1M156.6 38.7h110.1M22 40.1l11.1 51.9"/>
<path d="M77.8 40.5l.7-.6 1.8 2.8zM156.6 44.2h110.1M156.6 53.6h110.1M31.9 88.9l1-.2 .2 3.3zM61.7 88.5l.9-.4 1 3.2zM66.8 84.2l1-.3 .6 3.3zM155.9 99.6l-12.7 17.2M144.7 113.9l.9 .6-2.4 2.3zM168.7 134l1 .2-1.1 3.2zM171.8 120.4l-3.2 17"/>
<circle cx="21.1" cy="35.7" r="4.5"/>
<circle cx="35.5" cy="35.7" r="4.5"/>
<circle cx="50" cy="35.7" r="4.5"/>
<circle cx="66" cy="25.9" r="4.5"/>
<circle cx="158.6" cy="96" r="4.5"/>
<circle cx="172.7" cy="116" r="4.5"/>
</g>
<g fill="none" stroke="#c0c0c0" stroke-width=".2">
<path d="M279.3 0l.1 .1M279.4 -.1v.6M279.4 0l-.4 .4M12.7 12.7h254v190.5h-254zM278.9 0h.5M12.7 177.8h254M114.3 177.8v25.4M152.4 177.8v25.4M190.5 177.8v12.7M228.6 177.8v12.7M12.7 190.5h254M-.1 215.9h.6"/>
<path d="M0 215.8l.1 .1M0 215.4v.5M.4 215.5l-.4 .4"/>
</g>
<path d="M77.8 40.5l.7-.6 1.8 2.8zM61.7 88.5l.9-.4 1 3.2zM66.8 84.2l1-.3 .6 3.3zM31.9 88.9l1-.2 .2 3.3zM144.7 113.9l.9 .6-2.4 2.3zM168.7 134l1 .2-1.1 3.2z" fill="#000"/>
<g font-size="4.2">
<text x="160.1" y="16.9">ITEM</text>
<text x="160.6" y="21">NO.</text>
<text x="184.8" y="18.9">PART NUMBER</text>
<text x="229.5" y="18.9">MATERIAL</text>
<text x="255.5" y="18.9">QTY.</text>
<text x="64.8" y="27.4">4</text>
<text x="163.4" y="26.4">1</text>
<text x="177.9" y="26.4">FRONTLOADER_BASE</text>
<text x="227" y="26.4">PBT General</text>
<text x="258.9" y="26.4">1</text>
<text x="163.4" y="31.9">2</text>
<text x="176.1" y="31.9">FRONTLOADER_WHEEL</text>
<text x="227" y="31.9">PBT General</text>
<text x="258.9" y="31.9">4</text>
<text x="19.9" y="37.2">6</text>
<text x="34.4" y="37.2">5</text>
<text x="48.9" y="37.2">3</text>
<text x="163.4" y="37.4">3</text>
<text x="178.9" y="37.4">FRONTLOADER_MID</text>
<text x="227" y="37.4">PBT General</text>
<text x="258.9" y="37.4">1</text>
<text x="163.4" y="42.9">4</text>
<text x="178.9" y="42.9">FRONTLOADER_TOP</text>
<text x="227" y="42.9">PBT General</text>
<text x="258.9" y="42.9">1</text>
<text x="163.4" y="50.4">5</text>
<text x="178.6" y="50.4">FRONTLOADER_LINK</text>
<text x="227" y="50.4">PBT General</text>
<text x="258.9" y="50.4">1</text>
<text x="163.4" y="57.9">6</text>
<text x="176.2" y="57.9">FRONTLOADER_FRONT</text>
<text x="227" y="57.9">PBT General</text>
<text x="258.9" y="57.9">1</text>
<text x="157.4" y="97.5">1</text>
<text x="171.5" y="117.5">2</text>
<text x="13.8" y="181.2">DRAWN BY:</text>
<text x="115.3" y="181.2">SHEET #:</text>
<text x="153.4" y="181.2"># OF SHEETS:</text>
<text x="191.5" y="181.2">DATE:</text>
<text x="229.4" y="181.2">SCALE:</text>
<text x="34.4" y="187.6">Brock Taylor</text>
<text x="119.8" y="187.6">1</text>
<text x="157.4" y="187.6">7</text>
<text x="195.8" y="187.6">11/29/2022</text>
<text x="233.6" y="187.6">1:2</text>
<text x="13.8" y="193.9">PART NAME:</text>
<text x="115.4" y="193.9">PART #:</text>
<text x="153.2" y="193.9">MATERIAL:</text>
<text x="34.4" y="201.8">Frontloader</text>
<text x="119.8" y="201.8">-</text>
<text x="157.4" y="201.8">-</text>
</g>
</svg>
